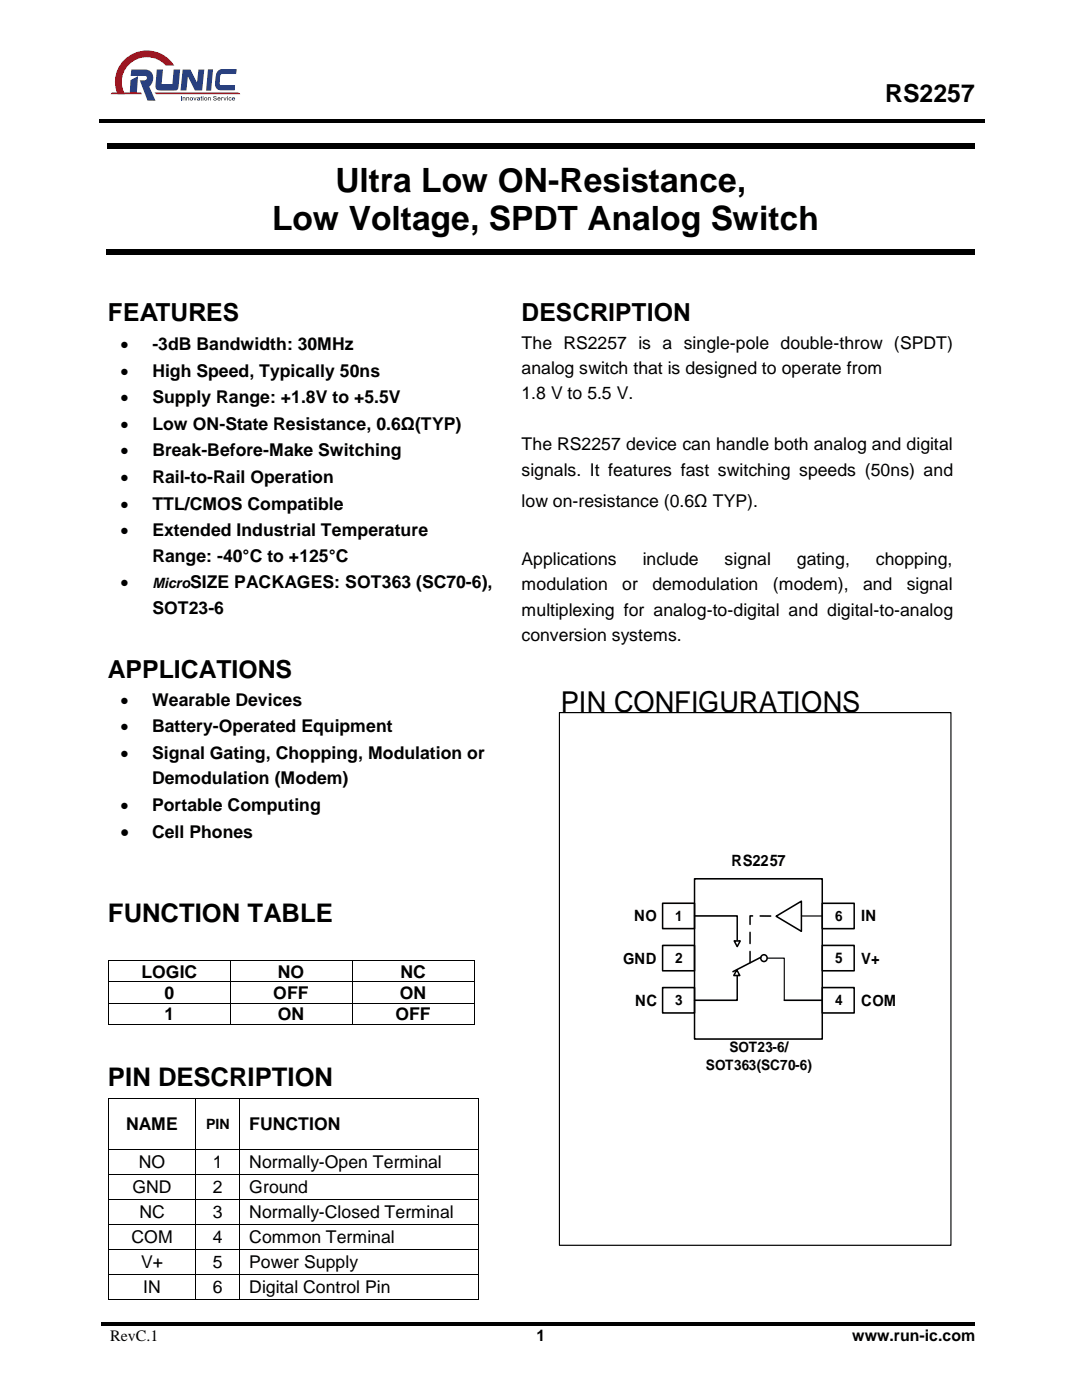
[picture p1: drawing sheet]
<svg xmlns="http://www.w3.org/2000/svg" width="216mm" height="279mm" viewBox="0 0 216 279" stroke-linecap="round" stroke-linejoin="round" font-family="sans-serif">
<g fill="#000">
<path d="M19.9 23.8h88.4v.8h-88.4z" fill-rule="evenodd"/>
<path d="M108 23.8h.8v.8h-.8z" fill-rule="evenodd"/>
<path d="M108.8 23.8h87.6v.8h-87.6z" fill-rule="evenodd"/>
<path d="M20.1 263.9h58.6v.8h-58.6z" fill-rule="evenodd"/>
<path d="M78.7 263.9h.7v.8h-.7z" fill-rule="evenodd"/>
<path d="M79.4 263.9h57.9v.8h-57.9z" fill-rule="evenodd"/>
<path d="M137.3 263.9h.7v.8h-.7z" fill-rule="evenodd"/>
<path d="M138 263.9h56.6v.8h-56.6z" fill-rule="evenodd"/>
</g>
<g fill="#133571">
<path d="M36.1 19.2h.2v.9h-.2z" fill-rule="evenodd"/>
<path d="M36.4 19.4l.6 .1v.6h-.1l-.1-.6-.2 .2v.4h-.2z" fill-rule="evenodd"/>
<path d="M37.2 19.4l.5 .1v.6h-.1l-.1-.6-.2 .2v.4h-.1z" fill-rule="evenodd"/>
<path d="M37.9 19.7a.34 .34 0 0 1 .6 0 .34 .34 0 0 1-.6 0zM38.1 19.6v.3h.2v-.3z" fill-rule="evenodd"/>
<path d="M38.6 19.4h.1l.2 .5 .2-.5h.1l-.2 .7h-.2z" fill-rule="evenodd"/>
<path d="M39.4 19.4l.5 .1 .1 .6-.6-.1v-.3l.4-.1-.2-.1-.3 .1zM39.5 19.8l.1 .1 .2-.2z" fill-rule="evenodd"/>
<path d="M40.1 19.2h.1v.2h.2l-.2 .5 .2 .1h-.3l-.1-.5z" fill-rule="evenodd"/>
<path d="M40.5 19.2h.1v.1h-.1zM40.5 19.4h.1v.7h-.1z" fill-rule="evenodd"/>
<path d="M40.7 19.7a.35 .35 0 0 1 .7 0 .35 .35 0 0 1-.7 0zM40.9 19.6v.3h.3v-.3z" fill-rule="evenodd"/>
<path d="M41.5 19.4l.5 .1 .1 .6h-.2l-.1-.6-.2 .2v.4h-.1z" fill-rule="evenodd"/>
<path d="M42.6 19.3l.3-.1 .3 .1v.1l-.3-.1-.2 .1 .5 .3-.1 .3a.41 .41 0 0 1-.6-.2l.4 .1 .2-.1-.5-.3z" fill-rule="evenodd"/>
<path d="M43.5 19.4h.4l.1 .3-.5 .1 .1 .1h.4a.34 .34 0 0 1-.6 0zM43.6 19.6l-.1 .1h.4z" fill-rule="evenodd"/>
<path d="M44.1 19.4h.5l-.3 .2v.5h-.2z" fill-rule="evenodd"/>
<path d="M44.6 19.4h.1l.2 .5 .2-.5h.1l-.2 .7h-.2z" fill-rule="evenodd"/>
<path d="M45.3 19.2h.2v.1h-.2zM45.3 19.4h.2v.7h-.2z" fill-rule="evenodd"/>
<path d="M45.7 19.4h.4l.1 .2h-.4v.3l.4-.1-.1 .3a.35 .35 0 0 1-.5-.2 .35 .35 0 0 1 .1-.5z" fill-rule="evenodd"/>
<path d="M46.4 19.4h.4l.1 .3-.5 .1 .1 .1h.4a.34 .34 0 0 1-.6 0zM46.5 19.6l-.1 .1h.4z" fill-rule="evenodd"/>
</g>
<g fill="#29407f">
<path d="M26.2 13.9h2.7a1.86 1.86 0 0 1 1.7 1.4 1.86 1.86 0 0 1-.8 2l1.2 2.8h-1.6l-1.5-4.1 1.2-.1 .2-.4-.1-.2-.3-.2-2.8 .1z" fill-rule="evenodd"/>
<path d="M26 16l1.5-.8-.2 3.4h-1.4z" fill-rule="evenodd"/>
<path d="M31.3 13.9h1.2l-.2 2.9h2.1l.3-2.9h1.3l-.4 3.4-.2 .6a8.7 8.7 0 0 1-3.6 .2l-.6-.3-.2-.3z" fill-rule="evenodd"/>
</g>
<g fill="#e60012">
<path d="M24.8 11.9a6.4 6.4 0 0 1 10 1.2h-1.7a5 5 0 0 0-6.6-.8 5 5 0 0 0-1.5 6.5h-1.6a6.2 6.2 0 0 1 1.4-6.9z" fill-rule="evenodd"/>
<path d="M22.3 18.5h5.8l.2 .3h-6.2zM30.8 18.5h16.6l.5 .3h-16.7z" fill-rule="evenodd"/>
</g>
<g fill="#29407f">
<path d="M36.5 13.9h1.5l1.3 2.6 .3-2.6h1.2l-.5 4.2h-1.4l-1.4-2.9-.3 2.9h-1.2z" fill-rule="evenodd"/>
<path d="M43.5 14.2l.6-.4h3.1l-.1 1h-3l-.2 .3-.1 1.6 .1 .3h.2h2.8l-.1 1h-2.8a1.12 1.12 0 0 1-1.1-1.3l.2-1.9z" fill-rule="evenodd"/>
<path d="M41.5 13.8h1l-.4 4.3h-1z" fill-rule="evenodd"/>
<path d="M43.5 14.2l.6-.4h3.1l-.1 1h-3l-.2 .3-.1 1.6 .1 .3h.2h2.8l-.1 1h-2.8a1.12 1.12 0 0 1-1.1-1.3l.2-1.9z" fill-rule="evenodd"/>
</g>
<g fill="#000">
<path d="M21.5 28.6h173v1.1h-173z" fill-rule="evenodd"/>
<path d="M21.2 49.7h173.3v1.1h-173.3z" fill-rule="evenodd"/>
<path d="M21.5 191.6h.2v.2h-.2z" fill-rule="evenodd"/>
<path d="M21.5 191.6h.2v.2h-.2z" fill-rule="evenodd"/>
<path d="M21.5 195.9h.2v.1h-.2z" fill-rule="evenodd"/>
<path d="M45.9 191.6h.1v.2h-.1z" fill-rule="evenodd"/>
<path d="M45.9 195.9h.1v.1h-.1z" fill-rule="evenodd"/>
<path d="M70.2 191.6h.1v.2h-.1z" fill-rule="evenodd"/>
<path d="M70.2 195.9h.1v.1h-.1z" fill-rule="evenodd"/>
<path d="M94.5 191.6h.2v.2h-.2z" fill-rule="evenodd"/>
<path d="M94.5 191.6h.2v.2h-.2z" fill-rule="evenodd"/>
<path d="M94.5 195.9h.2v.1h-.2z" fill-rule="evenodd"/>
<path d="M21.5 200.1h.2v.2h-.2z" fill-rule="evenodd"/>
<path d="M21.5 204.3h.2v.2h-.2z" fill-rule="evenodd"/>
<path d="M21.5 204.3h.2v.2h-.2z" fill-rule="evenodd"/>
<path d="M21.5 219.2h.2v.2h-.2z" fill-rule="evenodd"/>
<path d="M21.5 219.2h.2v.2h-.2z" fill-rule="evenodd"/>
<path d="M39 219.2h.2v.2h-.2z" fill-rule="evenodd"/>
<path d="M45.9 200.1h.1v.2h-.1z" fill-rule="evenodd"/>
<path d="M45.9 204.3h.1v.2h-.1z" fill-rule="evenodd"/>
<path d="M47.7 219.2h.2v.2h-.2z" fill-rule="evenodd"/>
<path d="M70.2 200.1h.1v.2h-.1z" fill-rule="evenodd"/>
<path d="M70.2 204.3h.1v.2h-.1z" fill-rule="evenodd"/>
<path d="M94.5 200.1h.2v.2h-.2z" fill-rule="evenodd"/>
<path d="M94.5 204.3h.2v.2h-.2z" fill-rule="evenodd"/>
<path d="M94.5 204.3h.2v.2h-.2z" fill-rule="evenodd"/>
<path d="M95.4 219.2h.1v.2h-.1z" fill-rule="evenodd"/>
<path d="M95.4 219.2h.1v.2h-.1z" fill-rule="evenodd"/>
<path d="M21.5 229.2h.2v.2h-.2z" fill-rule="evenodd"/>
<path d="M21.5 234.3h.2v.1h-.2z" fill-rule="evenodd"/>
<path d="M21.5 239.3h.2v.1h-.2z" fill-rule="evenodd"/>
<path d="M39 229.2h.2v.2h-.2z" fill-rule="evenodd"/>
<path d="M39 234.3h.2v.1h-.2z" fill-rule="evenodd"/>
<path d="M39 239.3h.2v.1h-.2z" fill-rule="evenodd"/>
<path d="M47.7 229.2h.2v.2h-.2z" fill-rule="evenodd"/>
<path d="M47.7 234.3h.2v.1h-.2z" fill-rule="evenodd"/>
<path d="M47.7 239.3h.2v.1h-.2z" fill-rule="evenodd"/>
<path d="M95.4 229.2h.1v.2h-.1z" fill-rule="evenodd"/>
<path d="M95.4 234.3h.1v.1h-.1z" fill-rule="evenodd"/>
<path d="M95.4 239.3h.1v.1h-.1z" fill-rule="evenodd"/>
<path d="M21.5 244.3h.2v.1h-.2z" fill-rule="evenodd"/>
<path d="M21.5 249.3h.2v.2h-.2z" fill-rule="evenodd"/>
<path d="M21.5 254.3h.2v.2h-.2z" fill-rule="evenodd"/>
<path d="M21.5 259.3h.2v.2h-.2z" fill-rule="evenodd"/>
<path d="M21.5 259.3h.2v.2h-.2z" fill-rule="evenodd"/>
<path d="M39 244.3h.2v.1h-.2z" fill-rule="evenodd"/>
<path d="M39 249.3h.2v.2h-.2z" fill-rule="evenodd"/>
<path d="M39 254.3h.2v.2h-.2z" fill-rule="evenodd"/>
<path d="M39 259.3h.2v.2h-.2z" fill-rule="evenodd"/>
<path d="M47.7 244.3h.2v.1h-.2z" fill-rule="evenodd"/>
<path d="M47.7 249.3h.2v.2h-.2z" fill-rule="evenodd"/>
<path d="M47.7 254.3h.2v.2h-.2z" fill-rule="evenodd"/>
<path d="M47.7 259.3h.2v.2h-.2z" fill-rule="evenodd"/>
<path d="M95.4 244.3h.1v.1h-.1z" fill-rule="evenodd"/>
<path d="M95.4 249.3h.1v.2h-.1z" fill-rule="evenodd"/>
<path d="M95.4 254.3h.1v.2h-.1z" fill-rule="evenodd"/>
<path d="M95.4 259.3h.1v.2h-.1z" fill-rule="evenodd"/>
<path d="M95.4 259.3h.1v.2h-.1z" fill-rule="evenodd"/>
</g>
<g fill="none" stroke="#000" stroke-width=".2">
<path d="M21.6 191.8v4.1M21.6 196v4.1M21.7 191.7h24.2M21.7 195.9h24.2M45.9 191.8v4.1M45.9 196v4.1M46 191.7h24.2M46 195.9h24.2M70.2 191.8v4.1M70.2 196v4.1M70.3 191.7h24.2M70.3 195.9h24.2"/>
<path d="M94.6 191.8v4.1M94.6 196v4.1M21.6 200.3v4M21.6 219.4v9.8M21.7 200.2h24.2M21.7 204.4h24.2M21.7 219.3h17.3M39.1 219.4v9.8M39.2 219.3h8.5M45.9 200.3v4M46 200.2h24.2M46 204.4h24.2"/>
<path d="M47.8 219.4v9.8M47.9 219.3h47.4M70.2 200.3v4M70.3 200.2h24.2M70.3 204.4h24.2M94.6 200.3v4M95.4 219.4v9.8M21.6 229.4v4.9M21.6 234.4v4.9M21.6 239.4v4.9M21.7 229.3h17.3M21.7 234.4h17.3"/>
<path d="M21.7 239.3h17.3M39.1 229.4v4.9M39.1 234.4v4.9M39.1 239.4v4.9M39.2 229.3h8.5M39.2 234.4h8.5M39.2 239.3h8.5M47.8 229.4v4.9M47.8 234.4v4.9M47.8 239.4v4.9M47.9 229.3h47.4M47.9 234.4h47.4"/>
<path d="M47.9 239.3h47.4M95.4 229.4v4.9M95.4 234.4v4.9M95.4 239.4v4.9M21.6 244.4v4.9M21.6 249.5v4.8M21.6 254.5v4.8M21.7 244.3h17.3M21.7 249.4h17.3M21.7 254.4h17.3M21.7 259.4h17.3M39.1 244.4v4.9"/>
<path d="M39.1 249.5v4.8M39.1 254.5v4.8M39.2 244.3h8.5M39.2 249.4h8.5M39.2 254.4h8.5M39.2 259.4h8.5M47.8 244.4v4.9M47.8 249.5v4.8M47.8 254.5v4.8M47.9 244.3h47.4M47.9 249.4h47.4M47.9 254.4h47.4"/>
<path d="M47.9 259.4h47.4M95.4 244.4v4.9M95.4 249.5v4.8M95.4 254.5v4.8"/>
</g>
<path d="M111.6 142.2h78.1v106.3h-78.1z" fill="none" stroke="#000" stroke-width=".23"/>
<path d="M138.6 175.4h25.5v32h-25.5zM132.2 180.3h6.4v5h-6.4zM132.2 188.7h6.4v5h-6.4zM132.2 197.1h6.4v5.1h-6.4zM138.6 182.8h8.5v4.8M147.1 194.8v4.8h-8.5M164.1 197.1h6.3v5.1h-6.3zM164.1 180.3h6.3v5h-6.3zM164.1 188.7h6.3v5h-6.3z" fill="none" stroke="#000" stroke-width=".31"/>
<path d="M154.9 182.9l5-3.1v6.1z" fill="#fff"/>
<path d="M154.9 182.9l5-3.1v6.1z" fill="none" stroke="#000" stroke-width=".31"/>
<path d="M146.5 187.8h1.2l-.6 1.1z" fill="#fff"/>
<path d="M146.5 187.8h1.2l-.6 1.1z" fill="none" stroke="#000" stroke-width=".31"/>
<path d="M147 193.6l.6 1.1h-1.2z" fill="#fff"/>
<path d="M147 193.6l.6 1.1h-1.2zM156.5 199.6h7.6" fill="none" stroke="#000" stroke-width=".31"/>
<circle cx="152.4" cy="191.2" r=".66" fill="#fff"/>
<g fill="none" stroke="#000" stroke-width=".31">
<path d="M151.8 191l-5.6 2.9"/>
<circle cx="152.4" cy="191.2" r=".66"/>
</g>
<path d="M149.7 192.1v-9.3h5.5" fill="none" stroke="#000" stroke-width=".31" stroke-dasharray="2.2 1.5"/>
<path d="M153.1 191.2h3.4v8.4M159.9 182.8h4.2" fill="none" stroke="#000" stroke-width=".23"/>
<g font-size="6.7">
<text x="66.9" y="38.2">Ultra Low ON-Resistance,</text>
<text x="54.3" y="45.9">Low Voltage, SPDT Analog Switch</text>
</g>
<text font-size="5.7" x="111.9" y="142.2">PIN CONFIGURATIONS</text>
<g font-size="5.1">
<text x="21.5" y="184">FUNCTION TABLE</text>
<text x="21.5" y="216.7">PIN DESCRIPTION</text>
</g>
<g font-size="5">
<text x="176.6" y="20.3">RS2257</text>
<text x="21.5" y="64.1">FEATURES</text>
<text x="104.1" y="64.1">DESCRIPTION</text>
<text x="21.5" y="135.4">APPLICATIONS</text>
</g>
<text font-size="3.7" x="24.1" y="167.3">•</text>
<g font-size="3.5">
<text x="24.1" y="69.8">•</text>
<text x="30.4" y="69.8">-3dB Bandwidth: 30MHz</text>
<text x="104.1" y="69.6">The RS2257 is a single-pole double-throw (SPDT)</text>
<text x="24.1" y="75.1">•</text>
<text x="30.4" y="75.1">High Speed, Typically 50ns</text>
<text x="104.1" y="74.6">analog switch that is designed to operate from</text>
<text x="24.1" y="80.4">•</text>
<text x="30.4" y="80.4">Supply Range: +1.8V to +5.5V</text>
<text x="104.1" y="79.7">1.8 V to 5.5 V.</text>
<text x="24.1" y="85.8">•</text>
<text x="30.4" y="85.8">Low ON-State Resistance, 0.6Ω(TYP)</text>
<text x="104.1" y="89.9">The RS2257 device can handle both analog and digital</text>
<text x="24.1" y="91.1">•</text>
<text x="30.4" y="91.1">Break-Before-Make Switching</text>
<text x="104.1" y="94.9">signals. It features fast switching speeds (50ns) and</text>
<text x="24.1" y="96.4">•</text>
<text x="24.1" y="101.7">•</text>
<text x="30.4" y="96.4">Rail-to-Rail Operation</text>
<text x="30.4" y="101.7">TTL/CMOS Compatible</text>
<text x="104.1" y="101.2">low on-resistance (0.6Ω TYP).</text>
<text x="24.1" y="107">•</text>
<text x="30.4" y="107">Extended Industrial Temperature</text>
<text x="30.4" y="112.1">Range: -40°C to +125°C</text>
<text x="104.1" y="112.8">Applications</text>
<text x="128.3" y="112.8">include</text>
<text x="144.6" y="112.8">signal</text>
<text x="159" y="112.8">gating,</text>
<text x="174.8" y="112.8">chopping,</text>
<text x="24.1" y="117.4">•</text>
<text x="37.9" y="117.4">SIZE PACKAGES: SOT363 (SC70-6),</text>
<text x="104.1" y="117.8">modulation</text>
<text x="124.2" y="117.8">or</text>
<text x="130.2" y="117.8">demodulation</text>
<text x="154.2" y="117.8">(modem),</text>
<text x="172.2" y="117.8">and</text>
<text x="180.9" y="117.8">signal</text>
<text x="30.4" y="122.4">SOT23-6</text>
<text x="104.1" y="122.9">multiplexing for analog-to-digital and digital-to-analog</text>
<text x="104.1" y="128">conversion systems.</text>
<text x="24.1" y="140.8">•</text>
<text x="30.4" y="140.8">Wearable Devices</text>
<text x="24.1" y="146.2">•</text>
<text x="30.4" y="146.2">Battery-Operated Equipment</text>
<text x="24.1" y="151.4">•</text>
<text x="30.4" y="151.4">Signal Gating, Chopping, Modulation or</text>
<text x="24.1" y="161.8">•</text>
<text x="30.4" y="156.5">Demodulation (Modem)</text>
<text x="30.4" y="161.8">Portable Computing</text>
<text x="30.4" y="167.3">Cell Phones</text>
<text x="28.2" y="195.1">LOGIC</text>
<text x="55.4" y="195.1">NO</text>
<text x="79.9" y="195.1">NC</text>
<text x="32.8" y="199.3">0</text>
<text x="32.8" y="203.6">1</text>
<text x="54.5" y="199.3">OFF</text>
<text x="55.4" y="203.6">ON</text>
<text x="78.9" y="203.6">OFF</text>
<text x="79.8" y="199.3">ON</text>
<text x="25.2" y="225.6">NAME</text>
<text x="49.7" y="225.6">FUNCTION</text>
<text x="27.7" y="233.1">NO</text>
<text x="42.5" y="233.1">1</text>
<text x="49.7" y="233.1">Normally-Open Terminal</text>
<text x="26.4" y="238.1">GND</text>
<text x="42.5" y="238.1">2</text>
<text x="49.7" y="238.1">Ground</text>
<text x="27.8" y="243.1">NC</text>
<text x="42.5" y="243.1">3</text>
<text x="49.7" y="243.1">Normally-Closed Terminal</text>
<text x="26.3" y="248.1">COM</text>
<text x="42.5" y="248.1">4</text>
<text x="49.7" y="248.1">Common Terminal</text>
<text x="28.2" y="253.1">V+</text>
<text x="42.5" y="253.1">5</text>
<text x="49.7" y="253.1">Power Supply</text>
<text x="28.6" y="258.1">IN</text>
<text x="42.5" y="258.1">6</text>
<text x="49.7" y="258.1">Digital Control Pin</text>
</g>
<g font-size="3.2">
<text x="22" y="267.6">RevC.1</text>
<text x="107.1" y="267.6">1</text>
<text x="170" y="267.6">www.run-ic.com</text>
</g>
<g font-size="3.1">
<text x="146" y="172.9">RS2257</text>
<text x="126.5" y="183.9">NO</text>
<text x="171.8" y="183.9">IN</text>
<text x="124.4" y="192.3">GND</text>
<text x="171.8" y="192.3">V+</text>
<text x="126.7" y="200.7">NC</text>
<text x="171.8" y="200.7">COM</text>
</g>
<g font-size="2.9">
<text x="134.7" y="183.8">1</text>
<text x="166.7" y="183.8">6</text>
<text x="134.7" y="192.3">2</text>
<text x="166.7" y="192.2">5</text>
<text x="134.7" y="200.6">3</text>
<text x="166.7" y="200.6">4</text>
<text x="140.9" y="213.5">SOT363(SC70-6)</text>
<text x="145.6" y="210">SOT23-6/</text>
</g>
<g font-size="2.8">
<text x="30.4" y="117.4">Micro</text>
<text x="41.1" y="225.3">PIN</text>
</g>
</svg>
